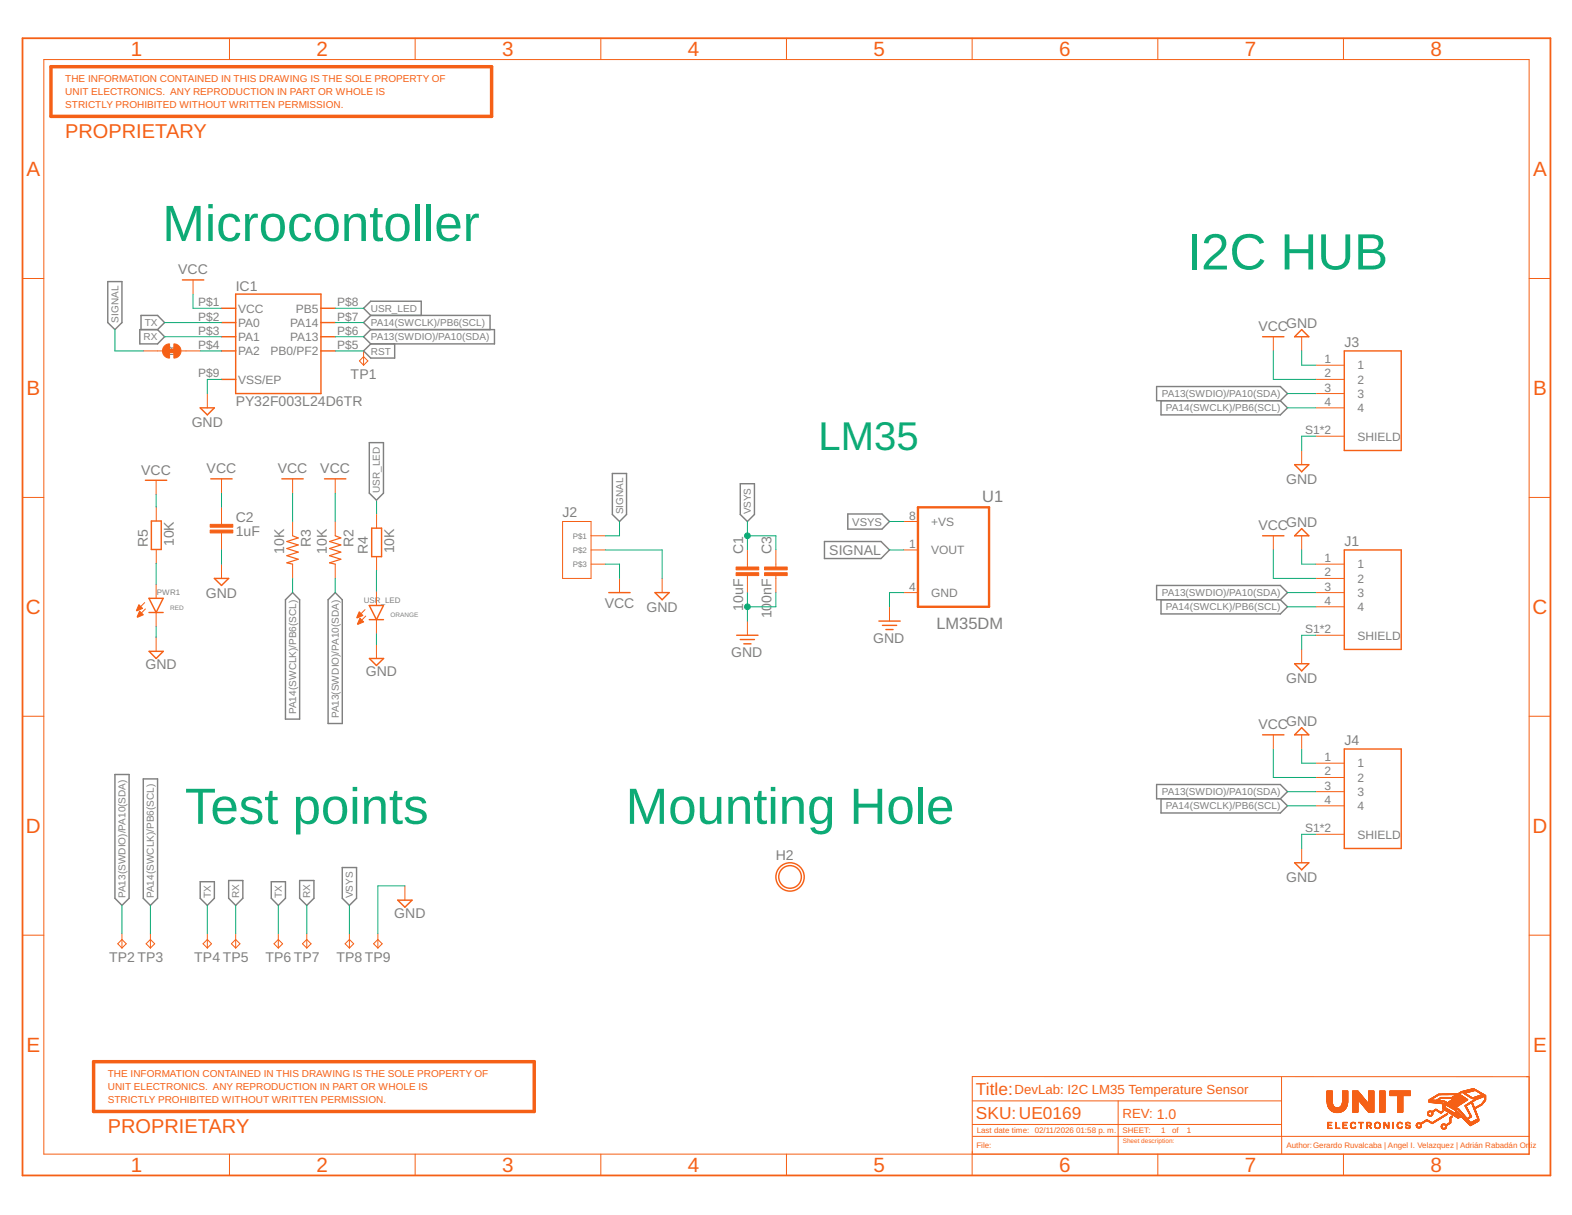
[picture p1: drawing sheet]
<svg xmlns="http://www.w3.org/2000/svg" width="279mm" height="216mm" viewBox="0 0 279 216" stroke-linecap="round" stroke-linejoin="round" font-family="sans-serif">
<g fill="none" stroke="#808080" stroke-width=".25">
<path d="M19.2 50h2.5v7.3l-1.3 1.3-1.2-1.3zM24.8 58.6h3.2l1.3 1.2-1.3 1.3h-3.2zM25.1 58.6v-2.6h2.9l1.3 1.3-1.3 1.3M65.9 56l-1.3 1.3 1.3 1.3M65.9 56h21.2v2.6M65.9 58.6h22v2.5h-22M65.9 58.6l-1.3 1.2 1.3 1.3M65.9 56l-1.3-1.2 1.3-1.3h9v2.5M65.6 78.7h2.6v8.9l-1.3 1.3-1.3-1.3zM65.9 61.1l-1.3 1.3 1.3 1.2h4.2v-2.5M205.6 68.7h22l1.2 1.2-1.2 1.3h-22zM206.4 71.2v2.5h21.2l1.2-1.2-1.2-1.3"/>
<path d="M108.8 84.1h2.6v7.3l-1.3 1.3-1.3-1.3zM131.6 86h2.5v5.4l-1.3 1.3-1.2-1.3zM146.5 96.2h10.1l1.5 1.5-1.5 1.6h-10.1zM150.7 91.3h6.1l1.3 1.4-1.3 1.3h-6.1zM52 105.3l1.3 1.3v21.2h-2.6v-21.2zM59.6 105.3l1.2 1.3v22h-2.5v-22zM205.6 104h22l1.2 1.3-1.2 1.3h-22zM206.4 106.6v2.5h21.2l1.2-1.3-1.2-1.2M20.4 137.6h2.5v22l-1.2 1.3-1.3-1.3zM25.5 138.4h2.5v21.2l-1.3 1.3-1.2-1.3zM205.6 139.4h22l1.2 1.3-1.2 1.2h-22zM35.6 156.7h2.5v2.9l-1.2 1.3-1.3-1.3z"/>
<path d="M40.6 156.5h2.6v3.1l-1.3 1.3-1.3-1.3zM48.2 156.7h2.5v2.9l-1.2 1.3-1.3-1.3zM53.3 156.5h2.5v3.1l-1.3 1.3-1.2-1.3zM60.8 154.2h2.6v5.4l-1.3 1.3-1.3-1.3zM206.4 141.9v2.6h21.2l1.2-1.3-1.2-1.3"/>
</g>
<path d="M9.1 11.9h78.3v8.8h-78.3zM16.6 188.7h78.4v8.8h-78.4z" fill="none" stroke="#f56016" stroke-width=".61"/>
<g fill="none" stroke="#f56016" stroke-width=".25">
<path d="M32.4 49.7h3.8M39.4 54.8h2.5M39.4 57.3h2.5M39.4 59.8h2.5M41.9 52.3h15.1v17.6h-15.1zM57 54.8h2.6M57 57.3h2.6M57 59.8h2.6M224.4 59.8h3.8M231.4 58.6l1.2 1.2h-2.5zM35.6 72.5h2.5l-1.2 1.2zM39.4 62.4h2.5"/>
<path d="M39.4 67.4h2.5M57 62.4h2.6M238.9 62.4h10.1v17.7h-10.1zM25.8 85.3h3.8M26.9 92.6h1.8v5h-1.8zM37.5 85.1h3.8M50.1 85.1h3.8M57.7 85.1h3.8M66.1 93.9h1.7v5h-1.7zM224.4 95.2h3.8M230.1 82.6h2.5l-1.2 1.2zM231.4 93.9l1.2 1.3h-2.5z"/>
<path d="M238.9 97.7h10.1v17.7h-10.1zM26.5 106.3h2.5l-1.3 2.5zM26.5 108.8h2.5M26.5 115.7h2.5l-1.3 1.3zM38.1 102.8h2.5l-1.2 1.2zM65.6 107.6h2.6l-1.3 2.5zM65.6 110.1h2.6M65.7 117h2.5l-1.3 1.3zM108.2 105.3h3.8M116.4 105.3h2.5l-1.2 1.3zM130.9 112.9h3.8M131.6 113.6h2.5"/>
<path d="M132.2 114.4h1.3M156.2 110.4h3.8M156.8 111.1h2.6M157.5 111.9h1.2M230.1 117.9h2.5l-1.2 1.3zM224.4 130.6h3.8M231.4 129.3l1.2 1.3h-2.5zM238.9 133.1h10.1v17.7h-10.1zM70.7 160h2.5l-1.2 1.2zM230.1 153.3h2.5l-1.2 1.3z"/>
<circle cx="140.4" cy="155.8" r="2.01"/>
<circle cx="140.4" cy="155.8" r="2.52"/>
</g>
<g fill="none" stroke="#f56016" stroke-width=".18">
<path d="M7.8 10.6h264v194.5h-264zM40.8 6.8v3.8M73.8 6.8v3.8M106.8 6.8v3.8M139.8 6.8v3.8M172.8 6.8v3.8M205.8 6.8v3.8M238.8 6.8v3.8M4 49.5h3.8M34.3 49.7v2.6M226.3 59.8v2.6M231.4 59.8v2.6"/>
<path d="M271.8 49.5h3.8M25.5 62.4h3.4M32.2 62.4h3.4M36.9 69.9v2.6M64.6 63.4l.8 .7-.8 .8-.7-.8zM64.6 62.4v2.5M233.9 64.9h5M233.9 67.4h5M233.9 69.9h5M233.9 72.5h5M233.9 77.5h5M4 88.4h3.8"/>
<path d="M27.7 85.3v2.6M27.8 90.1v2.5M27.8 97.6v2.6M39.4 85.1v2.5M39.4 90.1v3.1M39.4 94.7v3M52 85.1v2.5M52 92.7v2.5M59.6 85.1v2.5M59.6 92.7v2.5M66.9 91.3v2.6M66.9 98.9v2.5"/>
<path d="M100 92.7h5.1v10.1h-5.1zM105.1 95.2h2.5M105.1 97.7h2.5M132.8 97.7v3.1M137.9 97.7v3.1M160.6 92.7h2.6M160.6 97.7h2.6M226.3 95.2v2.5M231.4 80.1v2.5M231.4 95.2v2.5M271.8 88.4h3.8M25.7 107.1l-1.4 1.4"/>
<path d="M25.8 108.2l-1.3 1.4M27.7 103.8v2.5M27.7 108.8v2.6M27.7 113.2v2.5M39.4 100.2v2.6M52 100.2v2.6M59.6 100.2v2.6M64.9 108.3l-1.4 1.4M65 109.5l-1.4 1.4M66.9 105.1v2.5M66.9 110.1v2.5M66.9 114.5v2.5"/>
<path d="M105.1 100.2h2.5M110.1 102.8v2.5M117.7 102.8v2.5M132.8 102.3v3M132.8 110.4v2.5M137.9 102.3v3M158.1 107.8v2.6M160.6 105.3h2.6M231.4 115.4v2.5M233.9 100.2h5M233.9 102.8h5M233.9 105.3h5"/>
<path d="M233.9 107.8h5M233.9 112.9h5M4 127.3h3.8M226.3 130.6v2.5M231.4 130.6v2.5M233.9 135.6h5M233.9 138.2h5M271.8 127.3h3.8M72 157.4v2.6M231.4 150.8v2.5M233.9 140.7h5M233.9 143.2h5"/>
<path d="M233.9 148.3h5M4 166.2h3.8M21.7 166.9l.7 .8-.7 .8-.8-.8zM21.7 165.9v2.6M26.7 166.9l.8 .8-.8 .8-.7-.8zM26.7 165.9v2.6M36.1 167.7l.8-.8 .7 .8-.7 .8zM36.9 165.9v2.6M41.1 167.7l.8-.8 .8 .8-.8 .8zM41.9 165.9v2.6M49.5 166.9l.7 .8-.7 .8-.8-.8zM49.5 165.9v2.6"/>
<path d="M53.8 167.7l.7-.8 .8 .8-.8 .8zM54.5 165.9v2.6M61.3 167.7l.8-.8 .8 .8-.8 .8zM62.1 165.9v2.6M66.4 167.7l.8-.8 .7 .8-.7 .8zM67.2 165.9v2.6M271.8 166.2h3.8M172.8 195.6h55M198.7 195.6v9.5M227.8 191.4v10.5M227.8 199.8h-54.9M235.9 195.6h.9"/>
<path d="M235.9 195.8h.9M235.9 195.7h.9M235.9 195.5h.9M235.9 195.4h.9M235.9 195.3h.9M235.9 195.2h.9M235.9 195.1h.9M235.9 195h.9M235.9 194.9h.9M235.9 194.8h.9M235.9 194.7h.9M235.9 194.6h.9"/>
<path d="M235.9 194.5h.9M235.9 194.4h.9M235.9 194.3h.9M235.9 194.2h.9M235.9 194.1h.9M235.9 194h.9M235.9 193.9h.9M235.9 195.9h.9M235.9 196.2h1M235.9 196.1l1 .1M235.9 196.1h.9M235.9 196h.9"/>
<path d="M235.9 196.3h1M236 199.8h.1M236 200h.6M236 199.9h.6M236 199.9h.1M236 199.7h.1M236 199.6h.1M236 199.5h.1M236 199.5h.7M236 199.4h.7M236 196.4h1M236 196.4h.9"/>
<path d="M236 196.3h.9M236 196.5h1M236 196.6h1.1M236.1 196.7h1.1M236.1 196.7l1.2 .1M236.1 196.8h1.3M236.1 196.8h3.2M236.2 196.9h3M236.2 197h3M236.3 197.1h2.8M236.3 197.1h2.7M236.4 197.2h2.6"/>
<path d="M236.5 197.3h2.4M236.6 197.4h2.2M236.7 197.4h2M236.7 199.5h-.7M236.8 197.5h1.8M236.9 197.5h1.6M237 197.6h1.4M237.1 197.6h1.2M237.3 197.7h.8M237.4 199.8h.1M237.4 200h.1M237.4 199.9h.1"/>
<path d="M237.4 199.7h.1M237.4 199.6h.1M237.4 199.5h.1M237.4 199.4h.1M237.5 196.8h.1M237.8 196.8h.1M238.2 196.7h1.1M238.3 196.6h1.1M238.4 196.5h1M238.4 196.4h1M238.5 196.4h.9M238.5 196.3h1"/>
<path d="M238.5 196.2h1M238.5 196.1h1M238.6 196.1h.9M238.6 196h.9M238.6 195.9h.9M238.6 195.6h.9M238.6 195.8h.9M238.6 195.7h.9M238.6 195.5h.9M238.6 195.4h.9M238.6 195.3h.9M238.6 195.2h.9"/>
<path d="M238.6 195.1h.9M238.6 195h.9M238.6 194.9h.9M238.6 194.8h.9M238.6 194.7h.9M238.6 194.6h.9M238.6 194.5h.9M238.6 194.4h.9M238.6 194.3h.9M238.6 194.2h.9M238.6 194.1h.9M238.6 194h.9"/>
<path d="M238.6 193.9h.9M238.7 199.8h.1M238.7 200h.6M238.7 199.9h.6M238.7 199.9h.1M238.7 199.7h.1M238.7 199.6h.1M238.7 199.5h.1M238.7 199.5h.8M238.7 199.4h.8M238.7 197.4h-2.1M239.1 197.1h-2.8"/>
<path d="M239.3 196.8h-1.3M239.3 196.7l-1.2 .1M239.4 196.7h-1.2M239.4 196.6h-1.1M239.4 196.5h-1M239.5 199.5h-.8M239.5 196.2h-1M240 200h.1M240 199.9h.1M240.1 199.7h.1M240.1 199.6h.1M240.1 199.8h-.1"/>
<path d="M240.2 199.8h-.2M240.2 199.7h-.1M240.2 199.5h.7M240.3 199.5h.5M240.3 199.6h-.2M240.3 199.5l-.1 .1M240.4 199.4h.3M240.4 195.6h.9M240.4 197.6h.9M240.4 197.5h.9M240.4 197.4h.9M240.4 197.3h.9"/>
<path d="M240.4 197.2h.9M240.4 197.1h.9M240.4 197h.9M240.4 196.9h.9M240.4 196.8h.9M240.4 196.7h.9M240.4 196.6h.9M240.4 196.5h.9M240.4 196.4h.9M240.4 196.3h.9M240.4 196.2h.9M240.4 196.1h.9"/>
<path d="M240.4 196h.9M240.4 195.9h.9M240.4 195.8h.9M240.4 195.7h.9M240.4 195.5h.9M240.4 195.4h.9M240.4 195.4h2.2M240.4 195.3h2.1M240.4 195.2h2.1M240.4 195.1h2M240.4 195h1.9M240.4 194.9h1.9"/>
<path d="M240.4 194.9h1.8M240.4 194.8l1.8 .1M240.4 194.8h1.7M240.4 194.7l1.7 .1M240.4 194.7h1.7M240.4 194.6l1.6 .1M240.4 194.6h1.6M240.4 194.6h1.5M240.4 194.5h1.5M240.4 194.4h1.4M240.4 194.3h1.3M240.4 194.2l1.3 .1"/>
<path d="M240.4 194.2h1.3M240.4 194.2h1.2M240.4 194.1h1.2M240.4 194.1h1.1M240.4 194l1.1 .1M240.4 194h1.1M240.4 194h1M240.4 193.9h1M240.7 199.5h.2M240.8 199.6h.1M240.8 199.7h.1M240.9 199.7h.1"/>
<path d="M241.4 195.4h1.2M241.4 195.5h1.3M241.4 199.5h.9M241.4 199.4h.9M241.5 195.5h1.2M241.5 195.5l1.3 .1M241.6 195.6h1.2M241.6 195.7h1.3M241.7 195.7h1.2M241.7 195.8h1.3M241.8 195.9h1.2M241.8 195.9h1.3"/>
<path d="M241.8 195.9l1.3 .1M241.9 199.8h.1M241.9 200h.1M241.9 199.9h.1M241.9 199.7h.1M241.9 199.6h.1M241.9 199.5h.1M241.9 196h1.2M241.9 196h1.3M241.9 196.1h1.3M242 196.1l2.2 .1M242 196.2h2.2"/>
<path d="M242.1 196.3h2.1M242.2 196.3h2M242.2 196.4h2M242.3 196.5h1.9M242.3 196.6h1.9M242.4 196.6h1.8M242.4 196.7h1.8M242.5 196.7h1.7M242.5 196.8h1.7M242.6 196.8h1.6M242.6 195.3h-2.2M242.6 196.9h1.6"/>
<path d="M242.7 197h1.5M242.8 197.1h1.4M242.9 197.2h1.3M242.9 199.8h.1M242.9 199.9l.1 .1M242.9 199.9h.1M242.9 199.7h.1M242.9 199.6h.1M242.9 199.5h.1M242.9 199.5h.7M242.9 199.4h.5M242.9 197.3h1.3"/>
<path d="M243 197.3h1.2M243 197.4h1.2M243.1 197.4h1.1M243.1 197.5h1.1M243.2 197.5h1M243.2 197.6h1M243.2 195.6h1M243.2 196.1h1M243.2 196h1M243.2 195.9h1M243.2 195.8h1M243.2 195.7h1"/>
<path d="M243.2 195.5h1M243.2 195.4h1M243.2 195.3h1M243.2 195.2h1M243.2 195.1h1M243.2 195h1M243.2 194.9h1M243.2 194.8h1M243.2 194.7h1M243.2 194.6h1M243.2 194.5h1M243.2 194.4h1"/>
<path d="M243.2 194.3h1M243.2 194.2h1M243.2 194.1h1M243.2 194h1M243.2 193.9h1M243.4 199.4h.1M243.5 199.5h.1M243.5 199.6h.2M243.6 199.8h.1M243.6 200h-.7M243.6 199.9h.1M243.6 199.7h.1"/>
<path d="M243.6 199.6h.1M243.6 199.9l-.2 .1M243.7 199.9h-.2M244.3 200h.1M244.3 199.9h.1M244.3 199.8h.1M244.3 199.7h.2M244.5 199.8h-.2M244.5 199.7h-.1M244.5 199.5h.7M244.5 199.6h-.1M244.6 199.5h.5"/>
<path d="M244.6 199.6h-.2M244.6 199.5l-.1 .1M244.7 199.4h.3M244.7 199.4h.1M244.9 199.4h.1M245 199.5l.2 .1M245.1 199.6h.1M245.1 199.6h.2M245.2 199.7h.1M245.2 199.8h.1M245.2 195.6h.9M245.2 200h.1"/>
<path d="M245.2 199.9h.1M245.2 197.6h.9M245.2 197.5h.9M245.2 197.4h.9M245.2 197.3h.9M245.2 197.2h.9M245.2 197.1h.9M245.2 197h.9M245.2 196.9h.9M245.2 196.8h.9M245.2 196.7h.9M245.2 196.6h.9"/>
<path d="M245.2 196.5h.9M245.2 196.4h.9M245.2 196.3h.9M245.2 196.2h.9M245.2 196.1h.9M245.2 196h.9M245.2 195.9h.9M245.2 195.8h.9M245.2 195.7h.9M245.2 195.5h.9M245.2 195.4h.9M245.2 195.3h.9"/>
<path d="M245.2 195.2h.9M245.2 195.1h.9M245.2 195h.9M245.2 194.9h.9M245.2 194.8h.9M245.2 194.7h.9M245.2 194.6h.9M245.2 194.5h.9M245.2 194.4h.9M245.2 194.3h.9M245.2 194.2h.9M245.2 194.1h.9"/>
<path d="M245.2 194h.9M245.2 193.9h.9M246 199.8h.1M246 200h.1M246 199.9h.1M246 199.7h.1M246 199.6h.3M246 199.6h.2M246 199.5l.2 .1M246 199.5h.2M246 199.5h.1M246 199.4h.1"/>
<path d="M246.1 199.7h.2M246.2 199.7h.1M246.2 199.8h.2M246.3 199.8h.1M246.3 199.9h.1M246.3 199.9h.2M246.4 200h.1M246.8 199.8h.1M246.8 200h.1M246.8 199.9h.1M246.8 199.7h.1M246.8 199.6h.1"/>
<path d="M246.8 199.5h.1M246.8 199.4h.1M247.1 194.7h3.6M247.1 194.6h3.6M247.1 194.5h3.6M247.1 194.4h3.6M247.1 194.3h3.6M247.1 194.2h3.6M247.1 194.1h3.6M247.1 194h3.6M247.1 193.9h3.6M247.6 199.8h.1"/>
<path d="M247.6 200h.1M247.6 199.9h.1M247.6 199.7h.1M247.6 199.6h.1M247.6 199.5h.1M247.6 199.4h.1M248.3 199.8h.1M248.3 200h.1M248.3 199.9h.1M248.3 199.8h.2M248.3 199.7h.2M248.4 195.6h.9"/>
<path d="M248.4 197.6h.9M248.4 197.5h.9M248.4 197.4h.9M248.4 197.3h.9M248.4 197.2h.9M248.4 197.1h.9M248.4 197h.9M248.4 196.9h.9M248.4 196.8h.9M248.4 196.7h.9M248.4 196.6h.9M248.4 196.5h.9"/>
<path d="M248.4 196.4h.9M248.4 196.3h.9M248.4 196.2h.9M248.4 196.1h.9M248.4 196h.9M248.4 195.9h.9M248.4 195.8h.9M248.4 195.7h.9M248.4 195.5h.9M248.4 195.4h.9M248.4 195.3h.9M248.4 195.2h.9"/>
<path d="M248.4 195.1h.9M248.4 195h.9M248.4 194.9h.9M248.4 194.8h.9M248.4 194.7h.9M248.4 199.9h-.1M248.4 199.6h.2M248.5 199.7h-.1M248.5 199.5h.7M248.5 199.6h-.1M248.6 199.5h.5M248.6 199.5l-.1 .1"/>
<path d="M248.7 199.4h.1M248.9 199.4h-.2M249 199.5l.2 .1M249 199.6h.2M249.1 199.6h.1M249.1 199.7h.2M249.2 199.7h.1M249.8 199.8h.2M249.8 199.8h.1M249.8 199.7h.1M249.8 199.6h.2M249.9 199.9h.1"/>
<path d="M249.9 199.9h.2M249.9 199.5h.7M249.9 199.9l.5 .1M250 199.5h.5M250 199.6h-.1M250 200h.5M250 199.5l-.1 .1M250.1 199.4h.3M250.4 199.5h.2M250.5 199.6h.1M250.5 199.7h.1M251.7 200h.2"/>
<path d="M251.7 199.9h.2M251.9 199.6h.9M251.9 199.9h-.2M251.9 199.8h-.2M251.9 199.6h.6M251.9 199.8h-.1M252 199.6h.4M252 199.7h-.2M252.1 199.7h-.3M252.1 199.5h.1M252.2 199.5h.1M252.2 199.7h.6"/>
<path d="M252.4 199.7h.2M252.4 199.8h.2M252.5 199.8h.1M252.5 199.9h.1M252.5 200h.1M252.9 199.6h-.3M253 199.5l-.4 .1M253 199.5h-.3M253.1 199.5h-.3M253.2 199.4h-.4M253.2 199.4h-.3M253.3 199.3h-.3"/>
<path d="M253.3 199.2h.7M253.3 199.1h.6M253.4 199.3h-.4M253.4 199.1h.4M253.5 199.2l-.4 .1M253.5 199h.2M253.5 199.2h-.3M253.7 199.2h.3M253.7 198h.2M253.7 197.9h.2M253.7 197.8h.2M253.7 198l.2 .1"/>
<path d="M253.8 199.2l.3 .1M253.8 198.1h.2M253.8 198.2h.3M253.9 198.2h.6M253.9 197.5h.9M253.9 199.3h.3M253.9 197.8h-.2M253.9 197.5h.6M253.9 197.7h-.2M253.9 197.7h-.1M254 197.6l-.2 .1M254 199.3h.3"/>
<path d="M254 198.3h.4M254 195.6h.1M254 195.9h1.7M254 195.9h1.2M254 195.8h.9M254 195.8h.4M254 195.7h.1M254 195.6h1.8M254 195.5h1.6M254 195.5h.8M254 195.4h.4M254 197.6h-.2"/>
<path d="M254 199.4h.4M254.1 198.3h.2M254.1 199.4h.3M254.1 197.4h.2M254.1 198.3v.1M254.2 199.5h.3M254.3 199.5h.5M254.3 197.6h.4M254.3 195.6h1.9M254.4 199.6h.3M254.4 195.4h-.3M254.4 198.1h.2"/>
<path d="M254.4 197.6h.2M254.5 199.6h.1M254.5 197.7h.1M254.5 195.9l1.6 .1M254.5 195.3h-.4M254.5 197.7h.2M254.5 198h.2M254.5 197.8h.2M254.5 199.7h.1M254.5 195.3h-.3M254.5 197.9h.2M254.6 195.9v.1"/>
<path d="M254.6 198.2h-.3M254.6 195.2l-.3 .1M254.7 198l-.2 .1M254.7 195.2h-.3M254.8 195.6h1.9M254.8 195.8h.1M254.8 197.5l-.9 .1M254.8 195.1l-.3 .1M254.8 196h1.7M254.9 195.1h-.4M254.9 195.6h.1M254.9 197.3h.6"/>
<path d="M254.9 199.5h-.3M254.9 197.4l-.3 .1M254.9 195.1h-.3M255 197.3h.5M255 199.4h-.3M255 197.4h-.3M255 197.2h.4M255 195h-.3M255.1 197.4h-.3M255.1 195h-.4M255.1 199.4h-.4M255.1 197.2h.2"/>
<path d="M255.1 197.3h-.3M255.1 194.9h-.3M255.1 199.3h-.3M255.1 197.1h.2M255.2 197.1h.1M255.2 194.9h-.3M255.2 199.3h-.4M255.2 196h1.3M255.3 197.3h.3M255.3 194.8l-.4 .1M255.3 199.2l-.4 .1M255.3 195.7h1.6"/>
<path d="M255.4 194.8h-.4M255.4 199.2h-.4M255.4 197.4h.3M255.4 195.4h.3M255.4 194.6h.3M255.4 199.1l-.3 .1M255.4 194.7l-.3 .1M255.5 197.4l.3 .1M255.5 199.1h-.3M255.5 194.7h-.3M255.5 196l.1 .1M255.6 199.1h-.4"/>
<path d="M255.6 197.5h.3M255.6 194.6l-.4 .1M255.6 199h-.3M255.7 197.5h.2M255.7 194.6h-.3M255.7 195.5h-.3M255.7 197.6h.3M255.7 196.1h.8M255.7 199h-.3M255.8 197.6h.5M255.8 198.9h-.3M255.8 195.4h-.3"/>
<path d="M255.8 197.7h.5M255.9 198.9h-.4M255.9 195.9h.1M255.9 195.3h-.3M255.9 198.8l-.3 .1M255.9 197.7h.4M256 197.8h.2M256 195.7h.9M256 195.2l-.3 .1M256 198.8h-.3M256.1 196.1h.4M256.1 197.8h.1"/>
<path d="M256.1 195h2.2M256.1 198.7l-.3 .1M256.1 195.2h-.3M256.1 195.7h.1M256.2 198.7h-.4M256.2 198.6l-.3 .1M256.2 199.9h.3M256.2 197.5h.3M256.3 197.5h.2M256.3 198.6h-.3M256.3 199.8h.7M256.3 199.8h.6"/>
<path d="M256.3 195.6h.1M256.4 200h-.2M256.4 198.6h-.4M256.4 197.4h.1M256.4 197h.3M256.4 197h.2M256.4 196.9h.1M256.4 196.8h.1M256.4 196.7h.1M256.4 196.6h.1M256.4 196.5h.1M256.4 196.4h.1"/>
<path d="M256.4 196.3h.1M256.4 196.2h.1M256.4 199.9l-.2 .1M256.4 197.6h-.3M256.4 199.7h.4M256.4 197.1h.4M256.4 195.8h.6M256.4 198.5h-.3M256.5 197.5l-.3 .1M256.5 198.5h-.3M256.5 197.1h.3M256.6 199.9h-.3"/>
<path d="M256.6 197.1l.3 .1M256.6 198.4l-.4 .1M256.6 197.2h.4M256.6 198.4h-.3M256.7 199.9h.6M256.7 197.2l.3 .1M256.7 195.8h.4M256.8 198.3l-.4 .1M256.8 196.9h.3M256.8 196.9h.2M256.8 196.8h.1M256.8 196.7h.1"/>
<path d="M256.8 196.6h.1M256.8 196.5h.1M256.8 196.4h.1M256.8 196.3h.1M256.8 196.3h.4M256.8 196.2h.3M256.8 196.2h.2M256.8 196.1l.2 .1M256.8 196l.1 .1M256.8 199.9h.5M256.8 197.3h.3M256.8 197h.3"/>
<path d="M256.8 195.9h.4M256.8 198.3h-.3M256.9 199.9h.3M256.9 197.3h.3M256.9 197h.4M256.9 195.9h.3M256.9 198.2l-.3 .1M256.9 200h.2M256.9 197.4h.4M256.9 198.2h-.3M257 195.9l.3 .1M257 197.1h.3"/>
<path d="M257 196.3l.3 .1M257 197.4h.3M257 196h.4M257 198.2h-.3M257 198h.3M257.1 197.4l.4 .1M257.1 197.1h.3M257.1 196.4h.3M257.1 196h.4M257.1 198.1h-.3M257.1 197.9h.2M257.1 197.1l.4 .1"/>
<path d="M257.1 196.4h.4M257.2 198.1h-.3M257.2 197.5h.3M257.2 197.2h.4M257.2 196.5h.4M257.2 196.1h.3M257.2 197.9h.1M257.2 198l-.3 .1M257.3 197.5l.3 .1M257.3 196.1l.3 .1M257.3 197.2l.3 .1M257.3 196.5h.3"/>
<path d="M257.3 198h-.3M257.3 197.6h.4M257.3 197.3h.4M257.3 196.6h.4M257.4 196.2h.3M257.4 197.6l.3 .1M257.4 197.3h.4M257.4 199.8h-.3M257.4 195.9h.4M257.5 197.7h.3M257.5 196.2h.3M257.5 196.6h.3"/>
<path d="M257.5 199.8h-.3M257.5 197.4h.3M257.5 195.9h.4M257.5 197.7h.4M257.5 196.7h.4M257.5 196.3h.4M257.6 195.7h.6M257.6 199.7h-.4M257.6 197.4h.3M257.6 196.3h.3M257.6 195.9l.4 .1M257.6 197.8h.3"/>
<path d="M257.6 199.5h.3M257.6 196.7h.4M257.6 195.7h.5M257.6 197.4l.4 .1M257.7 199.7h-.4M257.7 196.3l.3 .1M257.7 196h.3M257.7 197.8h.3M257.7 199.5h.2M257.7 196.7l.3 .1M257.7 199.6h-.3M257.7 199.4h.2"/>
<path d="M257.7 199.3h.2M257.7 199.2h.2M257.7 199.1h.2M257.7 199h.2M257.7 198.9h.2M257.7 198.8h.2M257.7 198.7h.2M257.7 198.6h.2M257.7 197.8l.4 .1M257.7 196h.4M257.7 195.8h-.3M257.8 197.5h.3"/>
<path d="M257.8 196.8h.3M257.8 196.4h.3M257.8 199.6h-.3M257.8 195.8h-.3M257.8 197.5l.4 .1M257.8 196.8h.4M257.8 196.4h.4M257.8 196.1h.4M257.8 197.9h.4M257.9 199.5l-.4 .1M257.9 197.6h.3M257.9 196.9h.4"/>
<path d="M257.9 196.5h.4M257.9 195.8h.3M257.9 196.1l.4 .1M257.9 195.5h.6M257.9 198.6h-.2M257.9 198h.3M257.9 198.4h.2M258 195.8h.3M258 197.6l.3 .1M258 196.9h.3M258 196.5h.3M258 198.4h.1"/>
<path d="M258 198h.3M258 195.5h.4M258 198.6h-.3M258 196.2h.4M258 195.6h-.3M258 197.7h.4M258 197h.4M258 196.6h.4M258 195.9h.4M258 198.5h-.2M258 198l.4 .1M258.1 198.3h.1"/>
<path d="M258.1 196.2h.4M258.1 195.9h.4M258.1 195.6h-.3M258.1 198.5h-.3M258.1 197.7h.3M258.1 197h.4M258.1 195.1l-2.2 .1M258.1 198.1h.3M258.1 198.4l-.2 .1M258.2 196.6h.3M258.2 195.5l-.3 .1M258.2 194.9h.3"/>
<path d="M258.2 196.3h.4M258.2 195.9l.4 .1M258.2 195.1h-2.3M258.2 198.1h.3M258.2 197.8h.3M258.2 197.1h.4M258.2 196.7h.4M258.2 195.5l.4 .1M258.3 196.3h.3M258.3 195.3h.5M258.3 195.1h-2.3M258.3 198.2h.3"/>
<path d="M258.3 197.8h.3M258.3 196h.3M258.3 195.6h.3M258.3 194.5h-2.8M258.3 197.1h.3M258.3 196.7h.4M258.3 196.3l.4 .1M258.3 197.8l.4 .1M258.3 196h.4M258.3 198.2h.4M258.4 195.6h.3M258.4 195.4h-.3"/>
<path d="M258.4 197.1h.3M258.4 196.7l.4 .1M258.4 198.2l.3 .1M258.4 196.4h.4M258.4 196.1h.4M258.4 195h-.3M258.4 197.9h.5M258.4 197.2h.4M258.4 195.7h.4M258.5 196.8h.3M258.5 196.4h.3M258.5 195.2h.6"/>
<path d="M258.5 198.3h.3M258.5 196.1l.4 .1M258.5 195.3h-.3M258.5 197.2l.4 .1M258.5 198h.4M258.6 196.8h.3M258.6 195.7h.3M258.6 195.1h.5M258.6 194.9h-.4M258.6 198.3l.3 .1M258.6 196.5h.7M258.6 195.3h.3"/>
<path d="M258.6 198h.3M258.6 197.3h.3M258.6 196.9h.4M258.6 196.2h.4M258.6 195.8h.4M258.6 195.4h.4M258.6 195.1h.4M258.6 194.8l-.3 .1M258.7 196.5h.5M258.7 198.4h.3M258.7 198h.2M258.7 197.3h.2"/>
<path d="M258.7 196.2h.3M258.7 195.8h.3M258.7 194.8h-.3M258.7 196.9h.3M258.7 198.4l.3 .1M258.7 196.6h.4M258.7 195.4h.3M258.7 195.2h-.3M258.7 198.1h.2M258.8 197.4h.1M258.8 196.3h.3M258.8 195.9h.3"/>
<path d="M258.8 197.7h.1M258.8 197.6h.1M258.8 197.5h.1M258.8 197h.3M258.8 195.5h.3M258.8 194.7l-.4 .1M258.8 198.5h.8M258.8 197.8h.1M258.8 198.1h.1M258.8 196.3h.7M258.8 195.9h.4M258.8 194.9h.7"/>
<path d="M258.8 197h.4M258.8 196.6h.2M258.8 195.5h.4M258.8 194.7h-.3M258.8 198.5h.7M258.9 198.2h.1M258.9 195.2h.3M258.9 194.9h.5M258.9 196.7h.1M258.9 196.3h.6M258.9 195.9l.3 .1M258.9 198.6h.5"/>
<path d="M258.9 195.5l.3 .1M258.9 194.6l-.3 .1M259 197.1h.3M259 194.9h.4M259 196h.3M259 195.2l.3 .1M259 196.4h.4M259 195.6h.3M259 195h-.3M259 194.6h-.3M259 198.6h.3M259 196h.4"/>
<path d="M259.1 195.6h.3M259.1 194.6h-.4M259.1 195.3h.3M259.1 195h-.3M259.1 198.6h.2M259.1 197.7h.1M259.1 197.6l.1 .1M259.1 197.6h.1M259.1 198.4h.1M259.1 198.3h.1M259.1 198.2h.1M259.1 198.1h.1"/>
<path d="M259.1 198h.1M259.1 197.9h.4M259.1 197.8l.3 .1M259.1 197.8h.3M259.1 197.8h.2M259.1 197.7h.2M259.1 197.1l.3 .1M259.1 198.7h.1M259.1 196.1h.4M259.1 195.7h.4M259.1 195.3h.4M259.1 194.5h-.3"/>
<path d="M259.2 197.2h.2M259.2 194.7h.6M259.2 196.1h.6M259.2 195.4h.3M259.2 194.5h-3.6M259.2 197.2l.3 .1M259.2 195.7h.3M259.2 195h.4M259.3 197.3h.2M259.3 194.4l-3.7 .1M259.3 196.2h.4M259.3 195.8h.3"/>
<path d="M259.3 195.4h.3M259.3 198h.2M259.3 196.4h-.3M259.3 195h.3M259.3 194.8h-.3M259.3 194.6h.4M259.4 197.4h.2M259.4 195.8h.3M259.4 195.5h.3M259.4 194.4h-3.7M259.4 198l.2 .1M259.4 195.1h.3"/>
<path d="M259.4 194.6h.2M259.4 198.4h.5M259.4 198.1h.2M259.4 197.4l.3 .1M259.4 195.5h.4M259.4 194.7l-.3 .1M259.4 194.4h-1.4M259.4 195.9h.4M259.4 194.5h.2M259.4 198.1h.3M259.5 195.1h.3M259.5 198.4h.4"/>
<path d="M259.5 197.5h.2M259.5 198.2h.2M259.5 197.5l.2 .1M259.5 195.9h.6M259.5 195.5l.3 .1M259.5 195.1l.3 .1M259.5 194.3h-.3M259.5 197.6h.3M259.6 196.3h-.3M259.6 196.1h.3M259.6 195.9h.5M259.6 195.6h.3"/>
<path d="M259.6 198.2l.2 .1M259.6 197.6l.2 .1M259.6 195.2h.3M259.6 194.7l.3 .1M259.6 198.3h.2M259.6 194.2l-.3 .1M259.6 195.6h.4M259.6 197.7h.2M259.6 196h.4M259.7 196.2h-.4M259.7 197.7h.2M259.7 195.2l.3 .1"/>
<path d="M259.7 194.2h-.3M259.7 198.4l-.4 .1M259.7 194.8h.3M259.7 197.8h.2M259.7 195.7h.4M259.7 194.8l.4 .1M259.7 198.4l.3 .1M259.8 197.8l.2 .1M259.8 195.3h.3M259.8 198.5h.2M259.8 197.9h.3M259.8 195.7h.6"/>
<path d="M259.8 194.9h.3M259.8 194.1h-.3M259.8 198.5h.3M259.8 195.3h.4M259.9 198.6h.2M259.9 198h.2M259.9 195.8h.4M259.9 194.9h.3M259.9 195.4h.3M259.9 195h.4M259.9 194.1h-.3M259.9 198l.3 .1"/>
<path d="M259.9 196h-.3M259.9 198.6l.3 .1M260 198.1h.2M260 195.4h.3M260 198.7h.2M260 195h.3M260 194.2h.6M260 198.7l.2 .1M260 198.2h.3M260.1 195.5h.2M260.1 195.1h.3M260.1 194.2h.3"/>
<path d="M260.1 194l-.5 .1M260.1 198.8h.2M260.1 198.2h.2M260.1 195.5h.7M260.1 198.2l.2 .1M260.1 195.1h.4M260.1 194.3h.4M260.1 198.8l.2 .1M260.2 198.9h.2M260.2 198.3h.2M260.2 195.9h-.3M260.2 195.1l.3 .1"/>
<path d="M260.2 198.3l.2 .1M260.2 195.6h.4M260.2 194.4h.4M260.2 199h.3M260.2 198.4h.3M260.3 195.2h.3M260.3 194h-.6M260.3 195.8h-.4M260.3 199h.2M260.3 198.4l.2 .1M260.3 194.4h.3M260.3 199.1h.3"/>
<path d="M260.3 198.5h.2M260.3 195.2l.4 .1M260.3 198.5h.3M260.4 199.1h.2M260.4 194.4l.3 .1M260.4 198.6h.2M260.4 196.6h.2M260.4 194h-.6M260.4 199.1l.2 .1M260.4 195.3h.3M260.5 196.7h.1M260.5 194.5h.3"/>
<path d="M260.5 199.2h.2M260.5 198.6h.2M260.5 196.7h.2M260.5 195.7h-.3M260.5 195.3h.3M260.5 199.2l.3 .1M260.5 198.7h.2M260.5 196.7l.2 .1M260.5 196.8h.2M260.5 195.4h.4M260.5 198.7h.6M260.6 193.9h-.7"/>
<path d="M260.6 199.3h.2M260.6 195.6h-.4M260.6 196.9h.2M260.6 194.6h.3M260.6 196.5h-.2M260.6 197h.2M260.6 198.8h.3M260.6 194.6h.4M260.6 199.4h.3M260.6 198.9h.3M260.7 197.1h.2M260.7 196.5h-.3"/>
<path d="M260.7 199.4h.2M260.7 196.3h.3M260.7 195.5l-.5 .1M260.7 194.6l.3 .1M260.7 198.9h.2M260.7 199.5h.3M260.7 197.2h.2M260.7 196.4h-.3M260.7 194.2h-.6M260.7 199h.3M260.8 199.5h.2M260.8 197.2l.1 .1"/>
<path d="M260.8 199h.2M260.8 197.3h.2M260.8 196.4h-.3M260.8 194.7h.3M260.8 199.1h.2M260.8 199.5l.2 .1M260.8 193.8l-.7 .1M260.8 197.4h.2M260.8 195.5h-.3M260.8 199.1h.3M260.9 199.6h.2M260.9 197.4h.1"/>
<path d="M260.9 194.7l.3 .1M260.9 197.4l.2 .1M260.9 196.3l-.4 .1M260.9 195.4h-.3M260.9 199.1l.2 .1M260.9 197.5h.2M260.9 196.3h-.3M260.9 194.1h-.7M260.9 199.2h.2M260.9 199.7h.3M261 197.6h.1M261 194.8h.3"/>
<path d="M261 199.2h.2M261 197.6l.2 .1M261 199.7h.2M261 197.7h.2M261 199.3h.2M261 193.8h-.7M261 194.8l.3 .1M261 198.8h-.4M261 199.8h.3M261 194.1h-.6M261 199.3h.3M261 197.8h.2"/>
<path d="M261.1 196.2h-.3M261.1 199.4h.2M261.1 197.8h.1M261.1 199.8h.2M261.1 194.9h.3M261.1 197.8h.2M261.1 197.9h.2M261.1 199.9h.6M261.1 193.6h1.1M261.2 199.5h.6M261.2 194.9h.3M261.2 198h.1"/>
<path d="M261.2 193.8h-.7M261.2 199.9h.4M261.2 198.7h-.4M261.2 199.5h.5M261.2 194l-.7 .1M261.2 198h.2M261.2 199.9h.3M261.2 195h.4M261.2 198.1h.2M261.2 196.1l-.3 .1M261.2 195.9h.5M261.2 198.6l-.3 .1"/>
<path d="M261.3 200h.1M261.3 199.6h.2M261.3 198.2h.2M261.3 196.1h-.3M261.3 195h.3M261.3 198.6h-.3M261.3 198.2l.2 .1M261.3 193.7h-.7M261.3 199.7h.1M261.3 195.9h.4M261.3 198.4h.3M261.3 198.3h.2"/>
<path d="M261.3 193.6h.8M261.4 196h-.4M261.4 195.1h.3M261.4 198.6h-.4M261.4 198.3l.2 .1M261.4 194h-.7M261.4 196h-.3M261.4 195.1h.8M261.4 198.5h-.3M261.5 195.9l-.3 .1M261.5 198.5h-.3M261.5 193.5h.6"/>
<path d="M261.5 193.7h-.7M261.5 194h-.6M261.6 196h.1M261.6 195.9h.1M261.6 195.2h.3M261.6 198.4l-.4 .1M261.6 196.1h.2M261.6 199.5l-.4 .1M261.6 196.1l.2 .1M261.6 193.8h.9M261.6 193.5h.4M261.6 196.2h.2"/>
<path d="M261.6 195.2h.2M261.6 193.6l-.6 .1M261.7 196.3h.2M261.7 196.3h.1M261.7 193.9h-.7M261.7 195.8h-.3M261.7 196.4h.2M261.7 199.8h-.3M261.7 196.5h.2M261.7 193.7h.8M261.8 196.5h.1M261.8 195.8h-.3"/>
<path d="M261.8 196.6h.2M261.8 199.8h-.3M261.8 199.6h.3M261.8 196.7h.2M261.8 195.7h-.3M261.8 193.4h.1M261.9 199.4h-.4M261.9 196.7h.1M261.9 196.8h.1M261.9 193.7h.5M261.9 199.7h-.3M261.9 196.9h.5"/>
<path d="M261.9 195.7h-.3M261.9 193.8l-.7 .1M261.9 197h.4M261.9 199.4h-.3M262 193.6l.3 .1M262 197.1h.2M262 195.6h-.3M262 199.7h-.4M262 197.2h.2M262 199.3h-.4M262 197.2l.2 .1M262 195.1l-.5 .1"/>
<path d="M262.1 197.3h.1M262.1 199.6h-.4M262.1 197.3h.2M262.1 197.4h.2M262.1 195.5l-.3 .1M262.1 199.3h-.4M262.1 193.8h-.7M262.1 197.4l.2 .1M262.2 197.5h.1M262.2 197.6h.2M262.2 197h-.2M262.2 195.5h-.3"/>
<path d="M262.2 197.6l.2 .1M262.2 197.7h.2M262.2 199.2l-.4 .1M262.3 199.5l-.4 .1M262.3 195.5h-.3M262.3 197.8h.1M262.3 193.8h.3M262.3 195.1h-.5M262.3 199.2h-.4M262.3 197.9h.2M262.3 197.8h.2M262.3 199.5h-.3"/>
<path d="M262.3 196.9h-.4M262.3 195.4h-.3M262.3 193.8l.4 .1M262.3 198h.2M262.4 199.1l-.4 .1M262.4 198h.1M262.4 199.5h-.4M262.4 198.1h.2M262.4 195h-.5M262.4 198.9h.4M262.4 198.2h.2M262.5 195.4h-.4"/>
<path d="M262.5 193.9h.3M262.5 199.1h-.4M262.5 198.3h.1M262.5 199.4h-.4M262.5 196.8h-.4M262.5 198.3l.2 .1M262.5 198.4h.2M262.5 194h.3M262.5 198.4l.2 .1M262.6 196.8h-.4M262.6 195h-.6M262.6 199.4h-.4"/>
<path d="M262.6 199.2h.2M262.6 199.1h-.4M262.6 198.5h.1M262.6 195.3h-.5M262.6 198.6h.1M262.6 194h.3M262.6 198.9h.2M262.6 198.6h.2M262.6 199.3h-.3M262.6 199h-.3M262.6 198.7h.2M262.6 196.7l-.3 .1"/>
<path d="M262.7 195.3h-.5M262.7 194.9h-.6M262.7 198.8h.1M262.7 194l.3 .1M262.7 199.1h.1M262.7 199.3h-.4M262.7 199h.1M262.7 196.7h-.3M262.7 194.1h.4M262.8 194.9h-.5M262.8 196.7h-.4M262.8 194.1h.3"/>
<path d="M262.8 195.2l-.5 .1M262.8 199.2l-.4 .1M262.8 199h-.5M262.8 198.9h-.3M262.9 196.6h-.4M262.9 194.2h.3M262.9 194.8l-.5 .1M263 195.2h-.5M263 194.2h.3M263 196.6h-.4M263 194.8h-.5M263 194.2l.4 .1"/>
<path d="M263.1 196.5h-.4M263.1 195.1l-.5 .1M263.1 194.3h.4M263.1 196.5h-.3M263.2 196.3h.2M263.2 194.6h.7M263.2 195.1h-.5M263.2 196.4h-.3M263.2 194.7l-.6 .1M263.2 194.4h.3M263.3 196.4h-.4M263.3 195.1h-.5"/>
<path d="M263.3 194.5h.6M263.3 194.4h.4M263.3 194.7h-.5M263.4 196.3l-.4 .1M263.4 195h-.5M263.4 194.4l.3 .1M263.4 196.1h.2M263.4 196.3h-.3M263.4 194.5h.4M263.5 194.6l-.6 .1M263.5 196.2h-.3M263.5 195h-.5"/>
<path d="M263.5 196.2h-.2M263.5 194.8h.6M263.6 196.1l-.3 .1M263.6 194.6h-.5M263.6 194.9h-.5M263.6 196h-.2M263.7 196h-.2M263.7 194.6h.3M263.7 195.9l-.2 .1M263.7 194.9h-.5M263.7 194.7h.4M263.7 195.9h-.2"/>
<path d="M263.7 194.6h.4M263.8 195.9h-.2M263.8 195.8h-.2M263.8 194.8l-.5 .1M263.9 195.7h-.2M263.9 195.5h.2M263.9 195.4h.2M263.9 195.3h.2M263.9 195.2h.2M263.9 195.1h.2M263.9 195h.2M263.9 194.9h.2"/>
<path d="M263.9 194.8h.2M264 195.6h-.3M264 195.6h-.2M264 195.5l-.2 .1M264.1 195.5h-.3M264.1 194.8h-.6M271.8 191.3h-99v17.6M40.8 205.1v3.8M73.8 205.1v3.8M106.8 205.1v3.8M139.8 205.1v3.8M172.9 201.9h98.9"/>
<path d="M205.8 205.1v3.8M227.8 202v3M236 200.5h.7M236 200.4h.1M236 200.3h.1M236 200.2h.1M236 200.1h.1M236 200h.1M237.4 200.5h.7M237.4 200.4h.1M237.4 200.3h.1M237.4 200.2h.1"/>
<path d="M237.4 200.1h.1M238.7 200.5h.8M238.7 200.4h.1M238.7 200.3h.1M238.7 200.2h.1M238.7 200.1h.1M238.7 200h.1M238.8 205.1v3.8M239.5 200.5h-.8M240 200.2h.1M240 200.1l.1 .1M240 200.1h.1"/>
<path d="M240.1 200.2h.1M240.1 200.3h.1M240.1 200.3l.2 .1M240.2 200.4h.1M240.2 200.4h.2M240.2 200.5h.6M240.3 200.5h.4M240.5 200.6h.1M240.8 200.4h.1M240.9 200.3h.1M240.9 200.4h-.3M240.9 200.2h.1"/>
<path d="M240.9 200.4h-.2M240.9 200.3h-.1M241.9 200.5h.1M241.9 200.4h.1M241.9 200.3h.1M241.9 200.2h.1M241.9 200.1h.1M242.9 200.5h.1M242.9 200.4h.1M242.9 200.3h.1M242.9 200.2h.1M242.9 200.1h.1"/>
<path d="M243.4 200.1h.1M243.4 200.1l.1 .1M243.4 200.2h.2M243.4 200.2h.1M243.5 200.3h.1M243.5 200h-.6M243.5 200.3l.2 .1M243.6 200.4h.1M243.6 200.5h.2M244.3 200.1h.1M244.3 200.2h.2M244.4 200.3h.1"/>
<path d="M244.4 200.3l.2 .1M244.5 200.4h.1M244.5 200.4h.2M244.5 200.5h.6M244.6 200.5h.4M244.8 200.6h.1M245 200.4h.2M245.1 200.3h.2M245.2 200.3h.1M245.2 200.4h-.3M245.2 200.2h.1M245.2 200.3l-.1 .1"/>
<path d="M245.2 200.1h.1M245.3 200.1l-.1 .1M246 200.5h.1M246 200.4h.1M246 200.3h.1M246 200.2h.1M246 200.1h.1M246.4 200.1h.1M246.4 200.1l.2 .1M246.5 200.2h.1M246.5 200.2h.2M246.5 200.3h.2"/>
<path d="M246.6 200.3h.1M246.6 200.3h.2M246.6 200.4h.2M246.7 200.4h.1M246.7 200.5h.1M246.8 200.3h.1M246.8 200.2h.1M246.8 200.1h.1M247.6 200.5h.1M247.6 200.4h.1M247.6 200.3h.1M247.6 200.2h.1"/>
<path d="M247.6 200.1h.1M248.3 200.1h.1M248.3 200.2h.2M248.4 200.3h.1M248.4 200.3l.2 .1M248.5 200.4h.1M248.5 200.4h.2M248.5 200.5h.6M248.6 200.5h.4M248.8 200.6h.1M249.1 200.4h.1M249.2 200.4h-.3"/>
<path d="M249.2 200.3h.1M249.2 200.2h.1M249.2 200.4h-.2M249.3 200.3h-.2M249.8 200.3h.1M249.8 200.3l.2 .1M249.8 200.2h.1M249.9 200.4h.1M249.9 200.4h.2M249.9 200.5h.6M250 200.5h.5M250.2 200.6h.1"/>
<path d="M250.2 200h.4M250.4 200.1h.2M250.5 200.1l.2 .1M250.5 200.4h.1M250.5 200.2h.2M250.6 200.3h.1M250.6 200.2h.1M250.6 200.4h-.2M250.6 200.4h-.1M250.7 200.3h-.2M251.7 200.1h.2M251.8 200.2h.1"/>
<path d="M251.8 200.2h.2M251.8 200.3h.3M251.8 200.3h.7M251.9 200.3h.6M251.9 200.4h.6M252 200.4h.3M252.4 200.2h.2M252.5 200.1h.1M252.6 200.3h-.3M252.6 200.2h-.2M252.6 200.1h-.1M256.2 200.3h.1"/>
<path d="M256.2 200.2h.1M256.2 200.1h.1M256.2 200h.1M256.2 200.4h.2M256.3 200.5h.3M256.3 200.5h.7M256.3 200.6h.6M256.5 200.6h.3M256.9 200.3h.2M256.9 200.1h.2M257 200.2h.1M257 200.1h.1"/>
<path d="M257 200.5h-.3M257 200.4h-.2M257.1 200.4h-.2M257.1 200.3h-.2"/>
</g>
<g fill="#f56016" stroke="#f56016" stroke-width=".18">
<path d="M37.4 94.2h4v.5h-4z"/>
<path d="M37.4 93.2h4v.5h-4z"/>
<path d="M130.8 101.8h4.1v.5h-4.1z"/>
<path d="M130.8 100.8h4.1v.5h-4.1z"/>
<path d="M135.9 101.8h4v.5h-4z"/>
<path d="M135.9 100.8h4v.5h-4z"/>
</g>
<path d="M52 95.2l1 .4-2 .6 2 .6-2 .7 2 .6-2 .6 2 .7-2 .6 1 .2M59.6 95.2l1 .4-2 .6 2 .6-2 .7 2 .6-2 .6 2 .7-2 .6 1 .2" fill="none" stroke="#f56016" stroke-width=".21"/>
<g fill="#f56016" stroke="#f56016" stroke-width=".18">
<path d="M63.8 108.7l.7 .7-1 .4-.1-.1z" fill-rule="evenodd"/>
<path d="M64 109.8l.6 .7-1 .5-.1-.1z" fill-rule="evenodd"/>
<path d="M24.7 107.4l.7 .7-1.1 .5-.1-.1z" fill-rule="evenodd"/>
<path d="M24.8 108.6l.7 .6-1.1 .5v-.1z" fill-rule="evenodd"/>
<path d="M30.9 61.1a1.26 1.26 0 0 1 1.3 1.3 1.26 1.26 0 0 1-1.3 1.2z" fill-rule="evenodd"/>
<path d="M29.2 61.5l.5-.3 .4-.1v2.5a1.26 1.26 0 0 1-1.1-.7 1.26 1.26 0 0 1 .2-1.4z" fill-rule="evenodd"/>
</g>
<path d="M29.7 62.4h1.6" fill="none" stroke="#f56016" stroke-width=".83"/>
<path d="M4 6.8h271.6v202.1h-271.6z" fill="none" stroke="#f56016" stroke-width=".32"/>
<path d="M163.2 90.1h12.6v17.7h-12.6z" fill="none" stroke="#f56016" stroke-width=".42"/>
<g fill="none" stroke="#0dab76" stroke-width=".18">
<path d="M20.4 58.6v3.8h5.1M29.3 57.3h10.1M29.3 59.8h10.1M34.3 52.3v2.5h5.1M59.6 57.3h5M59.6 59.8h5M59.6 54.8h5M35.6 62.4h3.8M39.4 67.4h-2.5v2.5M59.6 62.4h5M226.3 62.4v5h7.6M228.8 72.5h5.1"/>
<path d="M228.8 69.9h5.1M231.4 62.4v2.5h2.5M233.9 77.5h-2.5v2.6M27.7 87.9v2.2M27.7 90.1h.1M39.4 87.6v2.5M39.4 97.7v2.5M52 87.6v5.1M59.6 87.6v5.1M66.9 89.1v2.2M107.6 97.7h10.1v5.1M110.1 92.7v2.5h-2.5"/>
<path d="M132.8 92.7v5M132.8 95.2h5.1v2.5M158.1 97.7h2.5M158.1 92.7h2.5M226.3 97.7v5.1h7.6M231.4 97.7v2.5h2.5M27.7 100.2v3.6M27.7 111.4l.1 1.8M27.7 100.2h.1M52 102.8v2.5M59.6 102.8v2.5M66.9 101.4v3.7"/>
<path d="M66.9 112.6v1.9M66.9 101.4h.1M107.6 100.2h2.5v2.6M132.8 105.3v5.1M137.9 105.3v2.5h-5.1M160.6 105.3h-2.5v2.5M228.8 107.8h5.1M228.8 105.3h5.1M233.9 112.9h-2.5v2.5M226.3 133.1v5.1h7.6M231.4 133.1v2.5h2.5M72 157.4h-4.8v8.5"/>
<path d="M228.8 143.2h5.1M228.8 140.7h5.1M233.9 148.3h-2.5v2.5M21.7 160.9v5M26.7 160.9v5M36.9 160.9v5M41.9 160.9v5M49.5 160.9v5M54.5 160.9v5M62.1 160.9v5"/>
</g>
<g fill="#0dab76" stroke="#0dab76" stroke-width=".18">
<circle cx="132.8" cy="107.8" r=".51"/>
<circle cx="132.8" cy="95.2" r=".51"/>
</g>
<g font-size="9.1" fill="#0dab76">
<text x="28.9" y="42.8">Microcontoller</text>
<text x="211" y="47.9">I2C HUB</text>
<text x="32.9" y="146.4">Test points</text>
<text x="111.2" y="146.4">Mounting Hole</text>
</g>
<text font-size="7.1" fill="#0dab76" x="145.5" y="80">LM35</text>
<g font-size="3.7" fill="#f56016">
<text x="23.3" y="10">1</text>
<text x="56.3" y="10">2</text>
<text x="89.3" y="10">3</text>
<text x="122.3" y="10">4</text>
<text x="155.3" y="10">5</text>
<text x="188.3" y="10">6</text>
<text x="221.3" y="10">7</text>
<text x="254.3" y="10">8</text>
<text x="4.7" y="31.3">A</text>
<text x="272.5" y="31.3">A</text>
<text x="4.7" y="70.2">B</text>
<text x="272.5" y="70.2">B</text>
<text x="4.6" y="109.1">C</text>
<text x="272.4" y="109.1">C</text>
<text x="4.6" y="148">D</text>
<text x="272.4" y="148">D</text>
<text x="4.7" y="186.9">E</text>
<text x="272.5" y="186.9">E</text>
<text x="23.3" y="208.3">1</text>
<text x="56.3" y="208.3">2</text>
<text x="89.3" y="208.3">3</text>
<text x="122.3" y="208.3">4</text>
<text x="155.3" y="208.3">5</text>
<text x="188.3" y="208.3">6</text>
<text x="221.3" y="208.3">7</text>
<text x="254.3" y="208.3">8</text>
</g>
<g font-size="3.6" fill="#f56016">
<text x="11.6" y="24.5">PROPRIETARY</text>
<text x="19.2" y="201.3">PROPRIETARY</text>
</g>
<g font-size="3.1" fill="#f56016">
<text x="173.5" y="194.6">Title:</text>
<text x="173.5" y="198.8">SKU:UE0169</text>
</g>
<g font-size="2.9" fill="#808080">
<text x="174.6" y="89.2">U1</text>
<text x="166.4" y="111.8">LM35DM</text>
</g>
<g font-size="2.5" fill="#808080">
<text x="31.7" y="48.7">VCC</text>
<text x="41.9" y="51.8">IC1</text>
<text x="223.7" y="58.8">VCC</text>
<text x="228.6" y="58.2">GND</text>
<text x="238.9" y="61.7">J3</text>
<text x="62.3" y="67.4">TP1</text>
<text x="34.1" y="75.9">GND</text>
<text x="41.9" y="72.2">PY32F003L24D6TR</text>
<text x="25.1" y="84.3">VCC</text>
<text x="36.7" y="84.1">VCC</text>
<text x="49.4" y="84.1">VCC</text>
<text x="56.9" y="84.1">VCC</text>
<text x="228.6" y="86">GND</text>
<text x="41.9" y="95.2">1uF</text>
<text x="41.9" y="92.7">C2</text>
<text x="100" y="91.9">J2</text>
<text x="223.7" y="94.2">VCC</text>
<text x="228.6" y="93.6">GND</text>
<text x="26.2" y="97.2" transform="rotate(-90 26.2 97.2)">R5</text>
<text x="30.9" y="97.1" transform="rotate(-90 30.9 97.1)">10K</text>
<text x="50.5" y="98.4" transform="rotate(-90 50.5 98.4)">10K</text>
<text x="55.3" y="97.1" transform="rotate(-90 55.3 97.1)">R3</text>
<text x="58.1" y="98.4" transform="rotate(-90 58.1 98.4)">10K</text>
<text x="62.8" y="97.1" transform="rotate(-90 62.8 97.1)">R2</text>
<text x="65.4" y="98.5" transform="rotate(-90 65.4 98.5)">R4</text>
<text x="70.1" y="98.3" transform="rotate(-90 70.1 98.3)">10K</text>
<text x="132.1" y="98.4" transform="rotate(-90 132.1 98.4)">C1</text>
<text x="137.1" y="98.4" transform="rotate(-90 137.1 98.4)">C3</text>
<text x="147.4" y="98.6">SIGNAL</text>
<text x="238.9" y="97.1">J1</text>
<text x="36.6" y="106.2">GND</text>
<text x="137.1" y="107.1" transform="rotate(-90 137.1 107.1)">0nF</text>
<text x="107.5" y="108.1">VCC</text>
<text x="114.9" y="108.7">GND</text>
<text x="132.1" y="108.5" transform="rotate(-90 132.1 108.5)">10uF</text>
<text x="137.1" y="109.9" transform="rotate(-90 137.1 109.9)">10</text>
<text x="25.9" y="118.9">GND</text>
<text x="129.9" y="116.8">GND</text>
<text x="155.2" y="114.3">GND</text>
<text x="65" y="120.2">GND</text>
<text x="228.6" y="121.4">GND</text>
<text x="223.7" y="129.6">VCC</text>
<text x="228.6" y="128.9">GND</text>
<text x="238.9" y="132.5">J4</text>
<text x="137.9" y="152.8">H2</text>
<text x="228.6" y="156.7">GND</text>
<text x="70.1" y="163.1">GND</text>
<text x="19.4" y="171">TP2 TP3</text>
<text x="34.5" y="171">TP4 TP5</text>
<text x="47.2" y="171">TP6 TP7</text>
<text x="59.8" y="171">TP8 TP9</text>
</g>
<g font-size="2.3" fill="#f56016">
<text x="180.3" y="194.5">DevLab: I2C LM35 Temperature Sensor</text>
<text x="199.5" y="198.7">REV: 1.0</text>
</g>
<g font-size="2.1" fill="#808080">
<text x="35.2" y="54.4">P$1</text>
<text x="35.2" y="57">P$2</text>
<text x="35.2" y="59.5">P$3</text>
<text x="42.3" y="55.5">VCC</text>
<text x="42.3" y="58.1">PA0</text>
<text x="51.6" y="58.1">PA14</text>
<text x="52.6" y="55.6">PB5</text>
<text x="59.9" y="59.5">P$6</text>
<text x="59.9" y="57">P$7</text>
<text x="59.9" y="54.4">P$8</text>
<text x="29.5" y="63.1">21</text>
<text x="35.2" y="62">P$4</text>
<text x="42.3" y="60.6">PA1</text>
<text x="42.3" y="63.1">PA2</text>
<text x="48.1" y="63.1">PB0/PF2</text>
<text x="51.6" y="60.6">PA13</text>
<text x="59.9" y="62">P$5</text>
<text x="235.4" y="64.5">1</text>
<text x="241.3" y="65.6">1</text>
<text x="35.2" y="67.1">P$9</text>
<text x="42.3" y="68.2">VSS/EP</text>
<text x="235.4" y="67.1">2</text>
<text x="235.4" y="69.6">3</text>
<text x="241.3" y="68.2">2</text>
<text x="241.3" y="70.7">3</text>
<text x="232" y="77.2">S1*2</text>
<text x="235.4" y="72.1">4</text>
<text x="241.3" y="73.2">4</text>
<text x="241.3" y="78.3">SHIELD</text>
<text x="161.6" y="92.3">8</text>
<text x="165.5" y="93.4">+VS</text>
<text x="161.6" y="97.4">1</text>
<text x="165.5" y="98.5">VOUT</text>
<text x="235.4" y="99.9">1</text>
<text x="241.3" y="101">1</text>
<text x="161.6" y="105">4</text>
<text x="165.5" y="106.1">GND</text>
<text x="235.4" y="102.4">2</text>
<text x="235.4" y="105">3</text>
<text x="235.4" y="107.5">4</text>
<text x="241.3" y="103.5">2</text>
<text x="241.3" y="106.1">3</text>
<text x="232" y="112.5">S1*2</text>
<text x="241.3" y="108.6">4</text>
<text x="241.3" y="113.6">SHIELD</text>
<text x="235.4" y="135.3">1</text>
<text x="235.4" y="137.8">2</text>
<text x="241.3" y="136.4">1</text>
<text x="235.4" y="140.3">3</text>
<text x="235.4" y="142.8">4</text>
<text x="241.3" y="138.9">2</text>
<text x="241.3" y="141.4">3</text>
<text x="241.3" y="144">4</text>
<text x="232" y="147.9">S1*2</text>
<text x="241.3" y="149">SHIELD</text>
</g>
<text font-size="2" fill="#808080" x="151.5" y="93.4">VSYS</text>
<g font-size="1.8" fill="#f56016">
<text x="11.6" y="14.6">THE INFORMATION CONTAINED IN THIS DRAWING IS THE SOLE PROPERTY OF</text>
<text x="11.6" y="16.9">UNIT ELECTRONICS. ANY REPRODUCTION IN PART OR WHOLE IS</text>
<text x="11.6" y="19.2">STRICTLY PROHIBITED WITHOUT WRITTEN PERMISSION.</text>
<text x="19.2" y="191.4">THE INFORMATION CONTAINED IN THIS DRAWING IS THE SOLE PROPERTY OF</text>
<text x="19.2" y="193.7">UNIT ELECTRONICS. ANY REPRODUCTION IN PART OR WHOLE IS</text>
<text x="19.2" y="196">STRICTLY PROHIBITED WITHOUT WRITTEN PERMISSION.</text>
</g>
<g font-size="1.8" fill="#808080">
<text x="21.1" y="57.3" transform="rotate(-90 21.1 57.3)">SIGNAL</text>
<text x="25.7" y="58">TX</text>
<text x="65.9" y="57.9">PA14(SWCLK)/PB6(SCL)</text>
<text x="65.9" y="55.4">USR_LED</text>
<text x="25.5" y="60.5">RX</text>
<text x="65.9" y="60.5">PA13(SWDIO)/PA10(SDA)</text>
<text x="65.9" y="63">RST</text>
<text x="206.5" y="70.6">PA13(SWDIO)/PA10(SDA)</text>
<text x="207.2" y="73.1">PA14(SWCLK)/PB6(SCL)</text>
<text x="67.5" y="87.6" transform="rotate(-90 67.5 87.6)">USR_LED</text>
<text x="110.7" y="91.4" transform="rotate(-90 110.7 91.4)">SIGNAL</text>
<text x="133.5" y="91.4" transform="rotate(-90 133.5 91.4)">VSYS</text>
<text x="206.5" y="105.9">PA13(SWDIO)/PA10(SDA)</text>
<text x="207.2" y="108.5">PA14(SWCLK)/PB6(SCL)</text>
<text x="52.6" y="126.9" transform="rotate(-90 52.6 126.9)">PA14(SWCLK)/PB6(SCL)</text>
<text x="60.2" y="127.7" transform="rotate(-90 60.2 127.7)">PA13(SWDIO)/PA10(SDA)</text>
<text x="206.5" y="141.3">PA13(SWDIO)/PA10(SDA)</text>
<text x="207.2" y="143.8">PA14(SWCLK)/PB6(SCL)</text>
<text x="22.3" y="159.6" transform="rotate(-90 22.3 159.6)">PA13(SWDIO)/PA10(SDA)</text>
<text x="27.4" y="159.6" transform="rotate(-90 27.4 159.6)">PA14(SWCLK)/PB6(SCL)</text>
<text x="37.5" y="159.6" transform="rotate(-90 37.5 159.6)">TX</text>
<text x="42.5" y="159.6" transform="rotate(-90 42.5 159.6)">RX</text>
<text x="50.1" y="159.6" transform="rotate(-90 50.1 159.6)">TX</text>
<text x="55.2" y="159.6" transform="rotate(-90 55.2 159.6)">RX</text>
<text x="62.7" y="159.6" transform="rotate(-90 62.7 159.6)">VSYS</text>
</g>
<g font-size="1.4" fill="#808080">
<text x="101.8" y="95.7">P$1</text>
<text x="101.8" y="98.2">P$2</text>
<text x="101.8" y="100.8">P$3</text>
<text x="27.9" y="105.8">PWR1</text>
<text x="64.7" y="107.1">USR_LED</text>
</g>
<g font-size="1.4" fill="#f56016">
<text x="173.6" y="201.4">Last date time: 02/11/2026</text>
<text x="191.3" y="201.4">01:58 p. m.</text>
<text x="199.5" y="201.4">SHEET:</text>
<text x="206.4" y="201.4">1</text>
<text x="208.3" y="201.4">of</text>
<text x="210.9" y="201.4">1</text>
<text x="173.5" y="204.1">File:</text>
<text x="228.7" y="204">Author:Gerardo Ruvalcaba | Angel I. Velazquez | Adrián Rabadán Ort</text>
<text x="272.1" y="204.1">iz</text>
</g>
<g font-size="1.1" fill="#808080">
<text x="30.3" y="108.3">RED</text>
<text x="69.4" y="109.6">ORANGE</text>
</g>
<text font-size="1.1" fill="#f56016" x="199.6" y="203.2">Sheet description:</text>
</svg>
